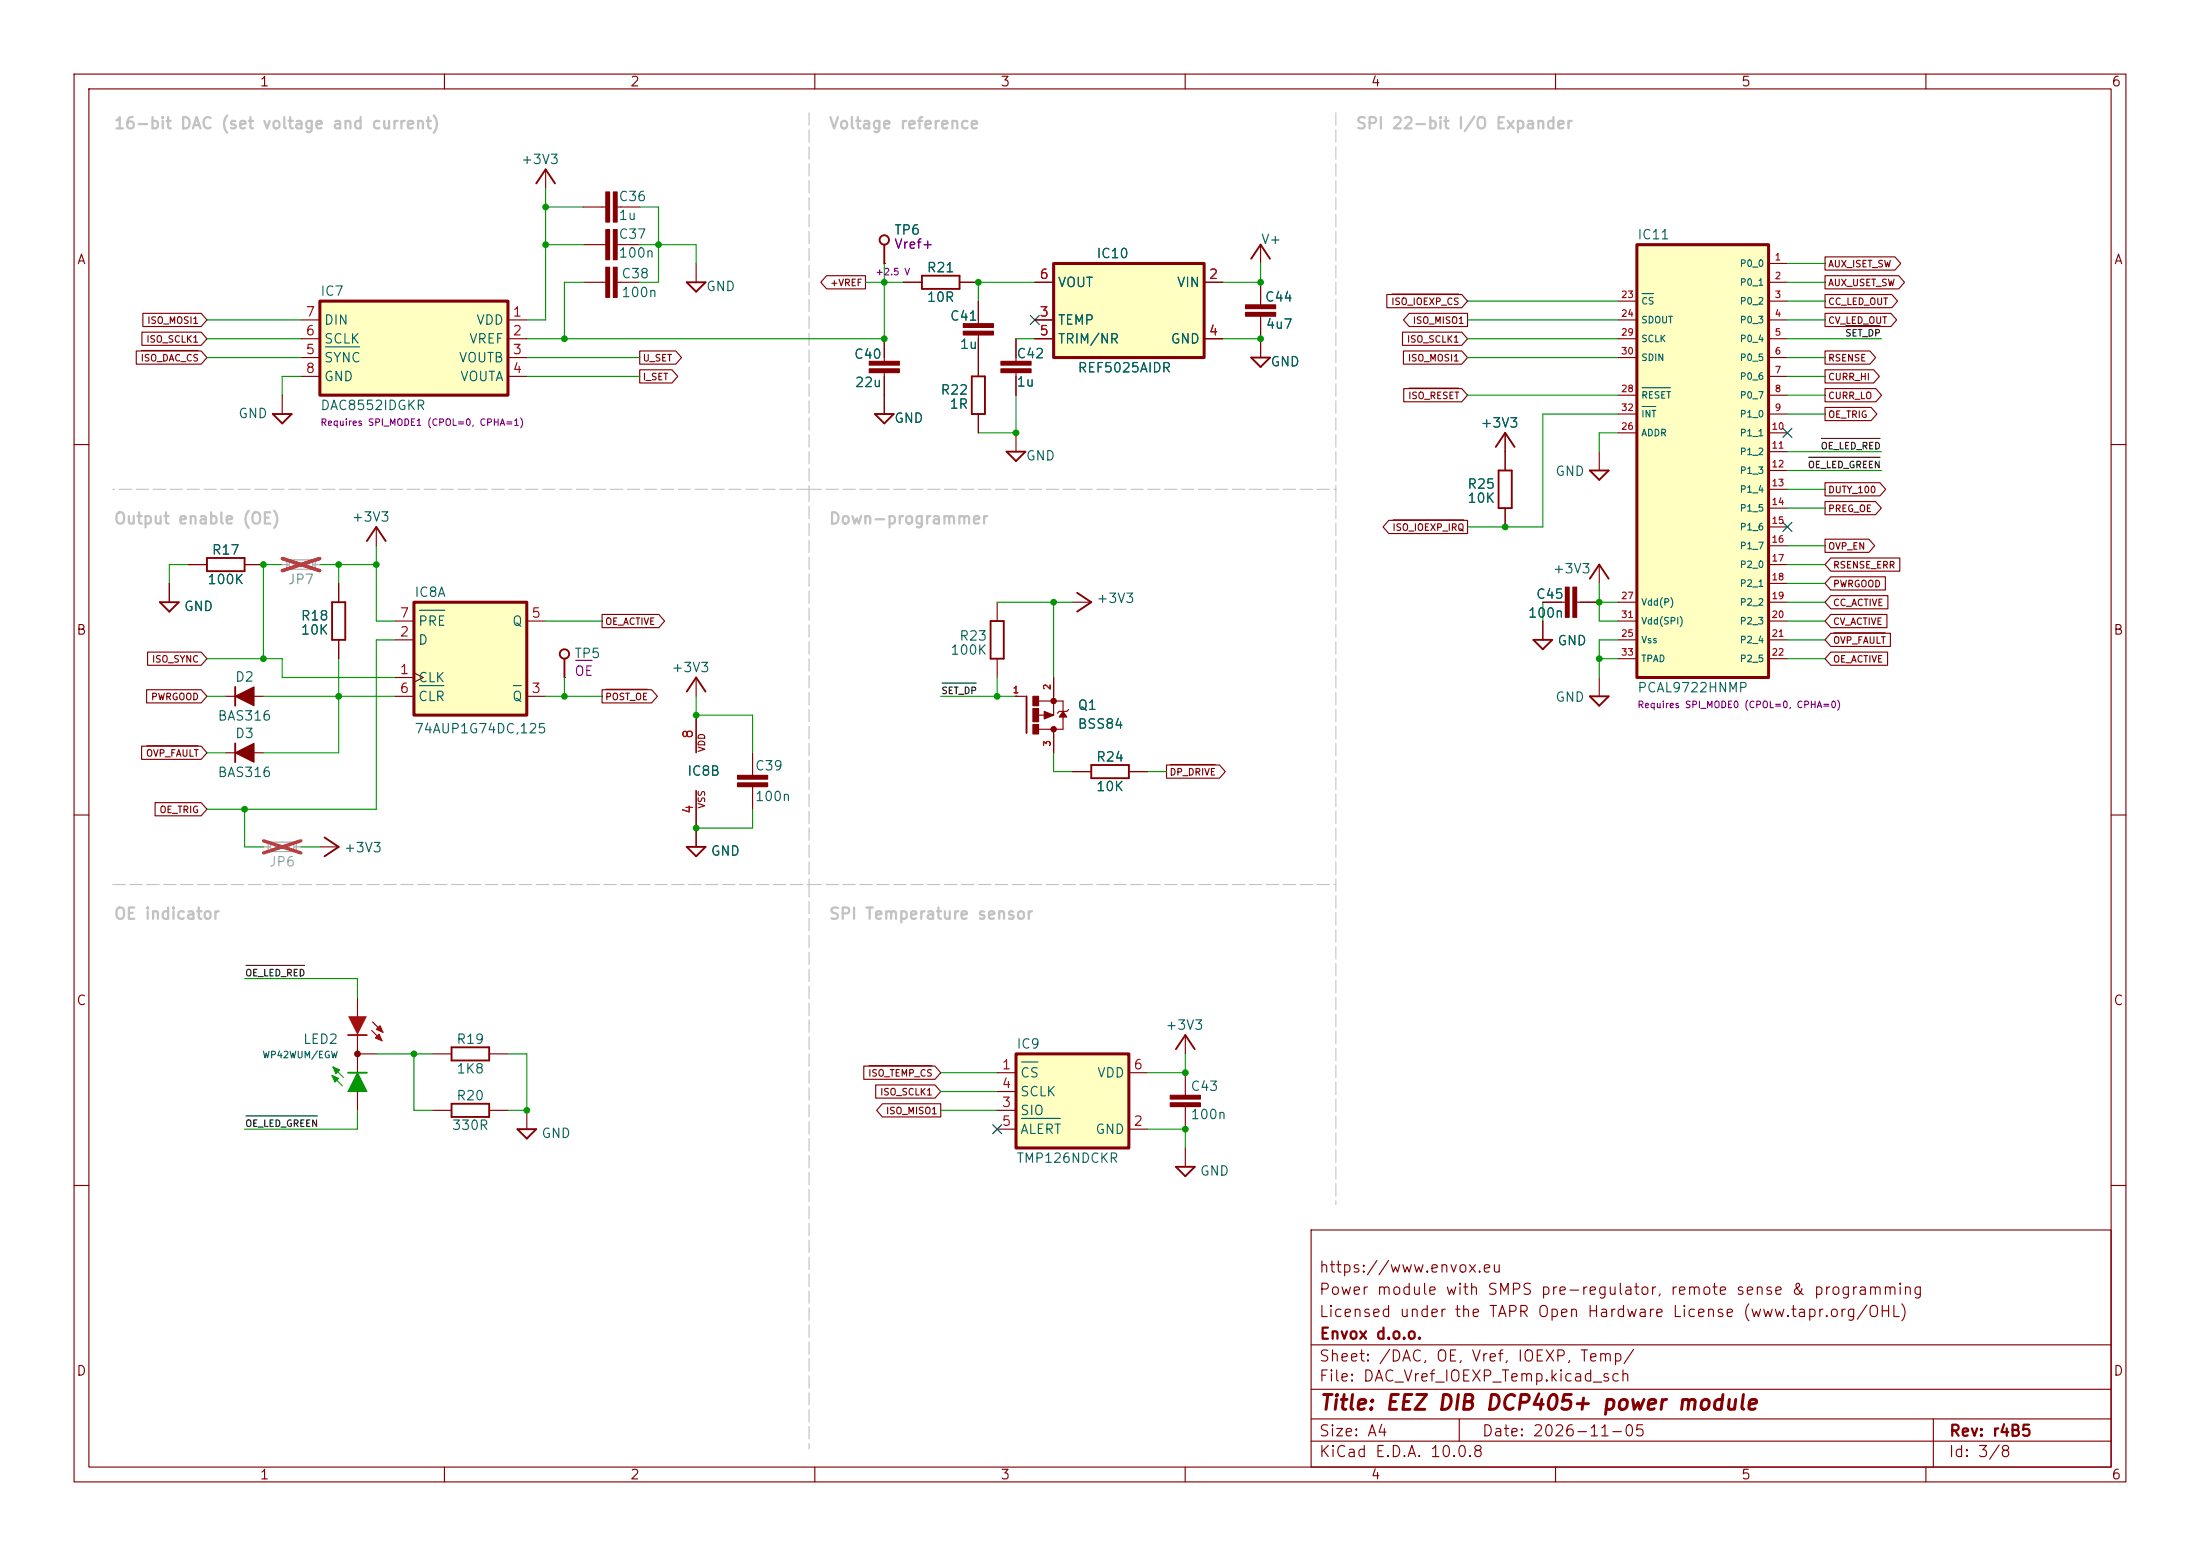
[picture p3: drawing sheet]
<svg xmlns="http://www.w3.org/2000/svg" width="297mm" height="210mm" viewBox="0 0 297 210" stroke-linecap="round" stroke-linejoin="round" font-family="sans-serif">
<g fill="none" stroke="#840000" stroke-width=".15">
<path d="M10 10h277v190h-277zM12 12h273v186h-273zM60 10v2M110 10v2M160 10v2M210 10v2M260 10v2M10 60h2M215.9 76.2v2.5M285 60h2M215.9 91.4v2.6M10 110h2"/>
<path d="M30.5 101.6h5.1M94 111.8v2.5M285 110h2M58.4 149.9h2.6M66 149.9h2.6M10 160h2M177 166h108v32h-108zM285 160h2M60 198v2M110 198v2M160 198v2M177 194.5h108"/>
<path d="M177 191.5h108M177 187.5h108M177 181.5h108M197 191.5v3M210 198v2M260 198v2M261 191.5v6.5"/>
</g>
<path d="M214.6 78.1l1.3-1.9 1.3 1.9M214.6 94h2.6l-1.3 1.3zM31.7 100.3v2.6M92.7 114.3h2.5l-1.2 1.3zM61 149h5v1.7h-5z" fill="none" stroke="#840000" stroke-width=".25"/>
<path d="M31.7 101.6l2.6-1.3v2.6z" fill="#840000" stroke="#840000" stroke-width=".15"/>
<path d="M221 33h17.8v58.4h-17.8z" fill="#ffffc2"/>
<path d="M221 33h17.8v58.4h-17.8z" fill="none" stroke="#840000" stroke-width=".41"/>
<g fill="none" stroke="#840000" stroke-width=".15">
<path d="M238.8 35.6h2.5M238.8 38.1h2.5M203.2 58.4v2.6M218.4 40.6h2.6M218.4 43.2h2.6M218.4 45.7h2.6M218.4 48.3h2.6M218.4 53.3h2.6M218.4 55.9h2.6M218.4 58.4h2.6M238.8 40.6h2.5M238.8 43.2h2.5"/>
<path d="M238.8 45.7h2.5M238.8 48.3h2.5M238.8 50.8h2.5M238.8 53.3h2.5M238.8 55.9h2.5M238.8 58.4h2.5M215.9 61v2.5M238.8 61h2.5M238.8 63.5h2.5M238.8 66h2.5M238.8 68.6h2.5M238.8 71.1h2.5"/>
<path d="M238.8 73.7h2.5M238.8 76.2h2.5M238.8 78.7h2.5M30.5 94h5.1M208.3 81.3h3M208.3 83.8v2.6M212.9 81.3h3M218.4 81.3h2.6M218.4 83.8h2.6M218.4 86.4h2.6M218.4 88.9h2.6M238.8 81.3h2.5"/>
<path d="M238.8 83.8h2.5M238.8 86.4h2.5M238.8 88.9h2.5M58.4 142.2h2.6M66 142.2h2.6"/>
</g>
<path d="M221.7 39.6h1.5M221.7 52.3h3.8M221.7 54.9h1.8" fill="none" stroke="#006464" stroke-width=".15"/>
<path d="M201.9 60.3l1.3-1.9 1.3 1.9M214.6 63.5h2.6l-1.3 1.3zM31.7 92.7v2.6M207 86.4h2.5l-1.2 1.2zM61 141.4h5v1.7h-5z" fill="none" stroke="#840000" stroke-width=".25"/>
<g fill="#840000" stroke="#840000" stroke-width=".15">
<path d="M211.3 79.2h.5v4.1h-.5z"/>
<path d="M212.3 79.2h.6v4.1h-.6z"/>
<path d="M31.7 94l2.6-1.3v2.6z"/>
</g>
<path d="M55.9 81.3h15.2v15.2h-15.2z" fill="#ffffc2"/>
<path d="M55.9 81.3h15.2v15.2h-15.2z" fill="none" stroke="#840000" stroke-width=".41"/>
<g fill="none" stroke="#840000" stroke-width=".15">
<path d="M78.7 33h3.1M78.7 27.9h3.1M83.3 33h3.1M83.3 27.9h3.1M119.4 45.7v3.1M119.4 50.3v5.6M132.1 48.3v2.5M132.1 55.9v2.5M137.2 45.7v3.1M137.2 50.3v3M137.2 58.4v2.6M170.2 45.7v2.6"/>
<path d="M22.9 78.7v2.6M25.4 76.2h2.5M33 76.2h2.6M45.7 78.7v2.6M45.7 86.4v2.5M53.3 91.4h2.6M53.3 86.4h2.6M53.3 94h2.6M53.3 83.8h2.6M55.9 90.8l1.2 .6-1.2 .7M71.1 94h2.6M71.1 83.8h2.6"/>
<path d="M76.2 91.4h.1M43.2 114.3h2.5"/>
</g>
<path d="M56.6 92.5h3.3M56.6 82.4h3.5M69.3 92.5h1.1" fill="none" stroke="#006464" stroke-width=".15"/>
<g fill="none" stroke="#840000" stroke-width=".25">
<path d="M118.1 55.9h2.5l-1.2 1.3zM131.2 50.8h1.8v5.1h-1.8zM168.9 48.3h2.5l-1.2 1.2zM27.9 75.3h5.1v1.8h-5.1zM135.9 61h2.5l-1.2 1.2zM21.6 81.3h2.5l-1.2 1.3zM44.8 81.3h1.8v5.1h-1.8zM76.2 88.9v2.5M43.8 113l1.9 1.3-1.9 1.3"/>
<circle cx="76.2" cy="88.3" r=".63"/>
</g>
<path d="M77.7 89.1h2.2" fill="none" stroke="#840084" stroke-width=".15"/>
<g fill="none" stroke="#a1a1a1" stroke-width=".15">
<path d="M35.6 114.3h.8M36.2 113.7h3.8v1.2h-3.8zM39.8 114.3h.8"/>
<circle cx="36.8" cy="114.3" r=".33"/>
<circle cx="39.4" cy="114.3" r=".33"/>
</g>
<path d="M35.6 113.5l5 1.6M40.6 113.5l-5 1.6" fill="none" stroke="#e12e31" stroke-width=".46"/>
<g fill="#840000" stroke="#840000" stroke-width=".15">
<path d="M117.3 48.8h4.1v.5h-4.1z"/>
<path d="M117.3 49.8h4.1v.5h-4.1z"/>
<path d="M82.8 31h.5v4.1h-.5z"/>
<path d="M81.8 31h.5v4.1h-.5z"/>
<path d="M81.8 25.9h.5v4.1h-.5z"/>
<path d="M82.8 25.9h.5v4.1h-.5z"/>
<path d="M135.1 48.8h4.1v.5h-4.1z"/>
<path d="M135.1 49.8h4.1v.5h-4.1z"/>
</g>
<path d="M142.2 35.6h20.4v12.7h-20.4z" fill="#ffffc2"/>
<path d="M142.2 35.6h20.4v12.7h-20.4z" fill="none" stroke="#840000" stroke-width=".41"/>
<g fill="none" stroke="#840000" stroke-width=".15">
<path d="M73.7 22.9v2.5M139.7 38.1h2.5M162.6 38.1h2.5M170.2 33v2.6M170.2 38.1v3M38.1 53.3v2.6M132.1 40.6v3.1M132.1 45.2v3.1M139.7 43.2h2.5M139.7 45.7h2.5M162.6 45.7h2.5M170.2 42.7v3"/>
<path d="M50.8 71.1v2.6M203.2 61v2.5M203.2 68.6v2.5M134.6 81.3v2.5M134.6 88.9v2.5M144.8 81.3h2.5"/>
</g>
<path d="M72.4 24.8l1.3-1.9 1.2 1.9M168.9 34.9l1.3-1.9 1.2 1.9M36.8 55.9h2.6l-1.3 1.3zM49.5 73l1.3-1.9 1.3 1.9M202.3 63.5h1.8v5.1h-1.8zM133.7 83.8h1.8v5.1h-1.8zM145.4 80l1.9 1.3-1.9 1.3" fill="none" stroke="#840000" stroke-width=".25"/>
<g fill="#840000" stroke="#840000" stroke-width=".15">
<path d="M168.1 41.1h4.1v.6h-4.1z"/>
<path d="M168.1 42.2h4.1v.5h-4.1z"/>
<path d="M130 43.7h4.1v.5h-4.1z"/>
<path d="M130 44.7h4.1v.5h-4.1z"/>
</g>
<g fill="none" stroke="#a1a1a1" stroke-width=".15">
<path d="M38.1 76.2h.9M38.7 75.6h3.8v1.2h-3.8zM42.3 76.2h.9"/>
<circle cx="39.4" cy="76.2" r=".33"/>
<circle cx="41.9" cy="76.2" r=".33"/>
</g>
<path d="M38.1 75.4l5.1 1.6M43.2 75.4l-5.1 1.6" fill="none" stroke="#e12e31" stroke-width=".46"/>
<path d="M43.2 40.6h25.4v12.7h-25.4z" fill="#ffffc2"/>
<path d="M43.2 40.6h25.4v12.7h-25.4z" fill="none" stroke="#840000" stroke-width=".41"/>
<g fill="none" stroke="#840000" stroke-width=".15">
<path d="M40.6 43.2h2.6M40.6 45.7h2.6M40.6 48.3h2.6M40.6 50.8h2.6M68.6 43.2h2.5M68.6 45.7h2.5M68.6 48.3h2.5M68.6 50.8h2.5M94 91.4v2.6M94 96.5v5.1M94 106.7v5.1M101.6 101.6v3"/>
<path d="M101.6 106.2v3M71.1 149.9v2.5"/>
</g>
<path d="M43.9 46.8h4.7" fill="none" stroke="#006464" stroke-width=".15"/>
<path d="M92.7 93.3l1.3-1.9 1.2 1.9M69.8 152.4h2.6l-1.3 1.3z" fill="none" stroke="#840000" stroke-width=".25"/>
<g fill="#840000" stroke="#840000" stroke-width=".15">
<path d="M99.6 105.7h4v.5h-4z"/>
<path d="M99.6 104.6h4v.6h-4z"/>
</g>
<path d="M50.3 137.9l1.4 1.4z" fill="#c20000"/>
<path d="M47 139.7h2.5" fill="none" stroke="#c20000" stroke-width=".14"/>
<g fill="#c20000">
<path d="M50.8 138.9l.5-.5 .4 .9z"/>
<path d="M50.7 140.1l.5-.5 .4 .9z"/>
<path d="M47 137.2h2.5l-1.2 2.5z"/>
</g>
<g fill="#00c200">
<path d="M48.3 144.8l1.2 2.5h-2.5z"/>
<path d="M45 144l.8 .4-.5 .5z"/>
<path d="M44.8 145.2l.9 .3-.5 .6z"/>
</g>
<path d="M50.2 139.1l1.4 1.4M50.3 137.9l1.4 1.4M50.8 138.9l.5-.5 .4 .9zM50.7 140.1l.5-.5 .4 .9z" fill="none" stroke="#c20000" stroke-width=".15"/>
<path d="M48.3 134.6v2.6M48.3 139.7v5.1M160 139.7v2.5M48.3 147.3v2.6M48.3 142.2h2.5" fill="none" stroke="#840000" stroke-width=".15"/>
<circle cx="48.3" cy="142.2" r=".25" fill="none" stroke="#840000" stroke-width=".41"/>
<path d="M47 139.7h2.5" fill="none" stroke="#c20000" stroke-width=".25"/>
<path d="M47 144.8h2.5" fill="none" stroke="#00c200" stroke-width=".25"/>
<path d="M44.8 145.2l.9 .3-.5 .6zM44.8 145.2l1.4 1.4M45 144l.8 .4-.5 .5zM45 144l1.4 1.4M48.3 144.8l1.2 2.5h-2.5z" fill="none" stroke="#00c200" stroke-width=".15"/>
<path d="M158.7 141.6l1.3-1.9 1.3 1.9" fill="none" stroke="#840000" stroke-width=".25"/>
<path d="M137.2 142.2h15.2v12.7h-15.2z" fill="#ffffc2"/>
<path d="M137.2 142.2h15.2v12.7h-15.2z" fill="none" stroke="#840000" stroke-width=".41"/>
<g fill="none" stroke="#840000" stroke-width=".15">
<path d="M78.7 38.1h3.1M83.3 38.1h3.1M94 35.6v2.5M111.6 37.2h5.2v1.8h-5.2l-.8-.9zM119.4 35.6h.1M121.9 38.1h2.6M129.5 38.1h2.6M139.7 38.1h2.5M162.6 38.1h2.5M170.2 38.1v2.5M187.2 39.8h10.1l.8 .8-.8 .9h-10.1zM187.9 39.7h9"/>
<path d="M246.4 39.8h9l.8 .8-.8 .9h-9zM246.4 34.7h9.4l.8 .9-.8 .8h-9.4zM246.4 37.2h9.9l.8 .9-.8 .9h-9.9zM18.4 47.4h8.8l.7 .9-.7 .8h-8.8zM19.1 47.3h7.7M19.2 44.8h8l.7 .9-.7 .9h-8zM19.3 42.3h7.9l.7 .9-.7 .9h-7.9zM86.4 47.4h4.8l.8 .9-.8 .8h-4.8zM86.4 49.9h4.3l.8 .9-.8 .9h-4.3zM119.4 45.7v2.6M119.4 50.8v5.1M132.1 40.6v2.6"/>
<path d="M132.1 45.7v5.1M132.1 55.9v2.5M137.2 45.7v2.6M137.2 50.8v2.5M139.7 43.2h2.5M139.7 45.7h2.5M162.6 45.7h2.5M170.2 43.2v5.1M189.3 44.8h8l.8 .9-.8 .9h-8zM189.5 47.4h7.8l.8 .9-.8 .8h-7.8zM189.5 52.5h7.8l.8 .8-.8 .9h-7.8zM190.2 52.4h6.7"/>
<path d="M190.2 42.3h7.9v1.8h-7.9l-.7-.9zM203.2 58.4v5.1M246.4 52.5h6.8l.8 .8-.8 .9h-6.8zM246.4 55h6.2l.8 .9-.8 .9h-6.2zM246.4 49.9h6.5l.8 .9-.8 .9h-6.5zM246.4 42.3h8.9l.8 .9-.8 .9h-8.9zM246.4 47.4h6l.8 .9-.8 .8h-6zM22.9 78.7v2.6M25.4 76.2h2.5M33 76.2h2.6M45.7 78.7v2.6M187.5 70.2h10.6v1.8h-10.6l-.8-.9z"/>
<path d="M188.1 70.2h9.5M203.2 68.6v2.5M246.4 67.7h6.8l.8 .9-.8 .9h-6.8zM246.4 65.2h7.4l.8 .8-.8 .9h-7.4zM246.4 72.8h5.9l.8 .9-.8 .8h-5.9zM247.2 77.9h7.3v1.7h-7.3l-.8-.9zM247.2 75.3h9.3v1.8h-9.3l-.8-.9zM19.8 93.1h7.4l.7 .9-.7 .9h-7.4zM19.9 88h7.3l.7 .9-.7 .9h-7.3zM45.7 86.4v2.5M81.3 93.1h6.7l.7 .9-.7 .9h-6.7zM81.3 82.9h7.6l.8 .9-.8 .9h-7.6z"/>
<path d="M81.8 93h5.6M94 96.5v5.1M137 94h1.4M137.2 94h.1M140.2 94.6h3.3v3.8h-3.3M142.2 91.4v5.1h-2M142.2 98.4v3.2M144.3 95.8l-.3 .2h-1l-.3 .3M208.3 81.3h2.5M208.3 83.8v2.6M213.4 81.3h2.5M247.2 80.4h7.7v1.8h-7.7l-.8-.9z"/>
<path d="M247.2 85.5h8v1.7h-8l-.8-.8zM247.2 82.9h7.5v1.8h-7.5l-.8-.9zM247.2 88h7.6v1.8h-7.6l-.8-.9zM247.6 85.4h6.9M19.1 100.7h8.1l.7 .9-.7 .9h-8.1zM19.8 100.6h7M20.9 108.3h6.3l.7 .9-.7 .9h-6.3zM94 106.7v7.6M144.8 104.1h2.5M152.4 104.1h2.5M157.5 103.3h7.1l.8 .8-.8 .9h-7.1zM158 103.2h6"/>
<path d="M116.6 143.9h9.6l.8 .9-.8 .9h-9.6zM117.3 143.8h8.5M118.2 146.4h8l.8 .9-.8 .9h-8zM119.1 149h7.9v1.7h-7.9l-.8-.8zM134.6 144.8h2.6M134.6 152.4h2.6M134.6 149.9h2.6M134.6 147.3h2.6M152.4 144.8h2.5M152.4 152.4h2.5M160 144.8v3M160 149.4v3"/>
<path d="M160 154.9v2.6"/>
</g>
<path d="M137.9 143.3h2.2M137.9 151h5.2" fill="none" stroke="#006464" stroke-width=".15"/>
<g fill="none" stroke="#840000" stroke-width=".25">
<path d="M92.7 38.1h2.5l-1.2 1.3zM119.4 33v2.6M124.5 37.2h5v1.8h-5zM138.6 94v4.9M147.3 103.3h5.1v1.7h-5.1zM158.7 157.5h2.6l-1.3 1.3z"/>
<circle cx="119.4" cy="32.4" r=".63"/>
</g>
<g fill="#840000" stroke="#840000" stroke-width=".15">
<path d="M158 147.8h4.1v.5h-4.1z"/>
<path d="M158 148.8h4.1v.6h-4.1z"/>
<path d="M82.8 36.1h.5v4h-.5z"/>
<path d="M81.8 36.1h.5v4h-.5z"/>
<path d="M139.4 94h.8v1.3h-.8z"/>
<path d="M139.4 95.6h.8v1.8h-.8z"/>
<path d="M139.4 97.8h.8v1.3h-.8z"/>
<path d="M141 96l1.2 .5-1.2 .5z"/>
<path d="M143.5 96l.5 .8h-1z"/>
<circle cx="142.2" cy="94.6" r=".36"/>
<circle cx="142.2" cy="98.4" r=".36"/>
</g>
<path d="M245.9 59.2h7.9M249.2 43.9h4.6M244.2 61.7h9.6M127.2 92.2h4.6M33.2 130.3h7.9M33.2 150.6h9.7" fill="none" stroke="#0f0f0f" stroke-width=".15"/>
<path d="M109.2 15.2v50.8M180.3 15.2v50.8M109.2 66h71.1M109.2 66v53.4M109.2 66h-94M180.3 66v96.6M15.2 119.4h94M109.2 119.4v76.2M109.2 119.4h71.1" fill="none" stroke="#c2c2c2" stroke-width=".15" stroke-dasharray="1.7 .6"/>
<g fill="none" stroke="#009600" stroke-width=".15">
<path d="M73.7 25.4v17.8h-2.6M73.7 27.9h5M73.7 33h5M78.7 38.1h-2.5v7.6M86.4 27.9h2.5v10.2h-2.5M86.4 33h7.6v2.6M116.8 38.1h5.1M119.4 35.6v10.1h-48.3M139.7 38.1h-7.6v2.5M170.2 35.6v2.5h-5.1M241.3 38.1h5.1M241.3 35.6h5.1"/>
<path d="M27.9 45.7h12.7M27.9 43.2h12.7M27.9 48.3h12.7M40.6 50.8h-2.5v2.5M71.1 50.8h15.3M71.1 48.3h15.3M137.2 45.7h2.5M137.2 53.3v5.1h-5.1M165.1 45.7h5.1M198.1 45.7h20.3M198.1 43.2h20.3M198.1 40.6h20.3"/>
<path d="M198.1 48.3h20.3M198.1 53.3h20.3M218.4 55.9h-10.1v15.2h-10.2M218.4 58.4h-2.5v2.6M241.3 50.8h5.1M241.3 45.7h12.7M241.3 43.2h5.1M241.3 40.6h5.1M241.3 48.3h5.1M241.3 55.9h5.1M241.3 53.3h5.1M25.4 76.2h-2.5v2.5"/>
<path d="M38.1 76.2h-2.5v12.7M43.2 76.2h7.6M45.7 76.2v2.5M50.8 73.7v10.1h2.5M215.9 78.7v5.1h2.5M241.3 76.2h5.1M241.3 73.7h5.1M241.3 78.7h5.1M241.3 63.5h12.7M241.3 61h12.7M241.3 66h5.1M241.3 68.6h5.1"/>
<path d="M27.9 88.9h10.2v2.5h15.2M27.9 94h2.6M35.6 94h17.7M45.7 88.9v12.7h-10.1M53.3 86.4h-2.5v22.8h-22.9M73.7 83.8h7.6M73.7 94h7.6M76.2 91.4v2.6M94 94v2.5h7.6v5.1M127 94h10.2M134.6 81.3h10.2M134.6 91.4v2.6"/>
<path d="M142.2 81.3v10.1M208.3 81.3v2.5M215.9 81.3h2.5M215.9 88.9h2.5M218.4 86.4h-2.5v5M241.3 81.3h5.1M241.3 83.8h5.1M241.3 88.9h5.1M241.3 86.4h5.1M27.9 101.6h2.6M33 109.2v5.1h2.6M40.6 114.3h2.6"/>
<path d="M101.6 109.2v2.6h-7.6M142.2 101.6v2.5h2.6M154.9 104.1h2.6M33 132.1h15.3v2.5M48.3 149.9v2.5h-15.3M50.8 142.2h7.6M55.9 142.2v7.7h2.5M68.6 142.2h2.5v7.7h-2.5M127 144.8h7.6M127 147.3h7.6M127 149.9h7.6M154.9 152.4h5.1v2.5"/>
<path d="M160 142.2v2.6h-5.1"/>
</g>
<path d="M139.1 42.6l1.2 1.2M140.3 42.6l-1.2 1.2M240.7 57.8l1.2 1.2M241.9 57.8l-1.2 1.2M240.7 70.5l1.2 1.2M241.9 70.5l-1.2 1.2M134 151.8l1.2 1.2M135.2 151.8l-1.2 1.2" fill="none" stroke="#000084" stroke-width=".15"/>
<path d="M38.1 76.2h.9M42.3 76.2h.9" fill="none" stroke="#a1a1a1" stroke-width=".15"/>
<path d="M38.1 75.4l5.1 1.6M43.2 75.4l-5.1 1.6" fill="none" stroke="#e12e31" stroke-width=".46"/>
<g fill="#009600">
<circle cx="160" cy="152.4" r=".46"/>
<circle cx="160" cy="144.8" r=".46"/>
<circle cx="134.6" cy="94" r=".46"/>
<circle cx="132.1" cy="38.1" r=".46"/>
<circle cx="119.4" cy="45.7" r=".46"/>
<circle cx="88.9" cy="33" r=".46"/>
<circle cx="73.7" cy="33" r=".46"/>
<circle cx="119.4" cy="38.1" r=".46"/>
<circle cx="35.6" cy="88.9" r=".46"/>
<circle cx="76.2" cy="94" r=".46"/>
<circle cx="33" cy="109.2" r=".46"/>
<circle cx="45.7" cy="94" r=".46"/>
<circle cx="215.9" cy="81.3" r=".46"/>
<circle cx="215.9" cy="88.9" r=".46"/>
<circle cx="203.2" cy="71.1" r=".46"/>
<circle cx="94" cy="111.8" r=".46"/>
<circle cx="55.9" cy="142.2" r=".46"/>
<circle cx="94" cy="96.5" r=".46"/>
<circle cx="71.1" cy="149.9" r=".46"/>
<circle cx="76.2" cy="45.7" r=".46"/>
<circle cx="35.6" cy="76.2" r=".46"/>
<circle cx="73.7" cy="27.9" r=".46"/>
<circle cx="45.7" cy="76.2" r=".46"/>
<circle cx="50.8" cy="76.2" r=".46"/>
<circle cx="142.2" cy="81.3" r=".46"/>
<circle cx="170.2" cy="38.1" r=".46"/>
<circle cx="170.2" cy="45.7" r=".46"/>
<circle cx="137.2" cy="58.4" r=".46"/>
</g>
<text font-size="2" fill="#840000" x="178" y="190.8">Title: EEZ DIB DCP405+ power module</text>
<g font-size="1.5" fill="#c2c2c2">
<text x="15.3" y="17.8">16-bit DAC (set voltage and current)</text>
<text x="111.8" y="17.8">Voltage reference</text>
<text x="182.9" y="17.8">SPI 22-bit I/O Expander</text>
<text x="15.3" y="71.1">Output enable (OE)</text>
<text x="111.8" y="71.1">Down-programmer</text>
<text x="15.3" y="124.5">OE indicator</text>
<text x="111.8" y="124.5">SPI Temperature sensor</text>
</g>
<g font-size="1.5" fill="#840000">
<text x="178" y="172.1">https://www.envox.eu</text>
<text x="178" y="178.1">Licensed under the TAPR Open Hardware License (www.tapr.org/OHL)</text>
<text x="178" y="175.1">Power module with SMPS pre-regulator, remote sense &amp; programming</text>
<text x="178" y="184.1">Sheet: /DAC, OE, Vref, IOEXP, Temp/</text>
<text x="178" y="181.1">Envox d.o.o.</text>
<text x="178" y="186.8">File: DAC_Vref_IOEXP_Temp.kicad_sch</text>
<text x="178" y="197">KiCad E.D.A. 10.0.8</text>
<text x="178" y="194.2">Size: A4</text>
<text x="200" y="194.2">Date: 2026-11-05</text>
<text x="263" y="197">Id: 3/8</text>
<text x="263" y="194.2">Rev: r4B5</text>
</g>
<g font-size="1.3" fill="#840000">
<text x="35" y="12">1</text>
<text x="85" y="12">2</text>
<text x="135" y="12">3</text>
<text x="185" y="12">4</text>
<text x="235" y="12">5</text>
<text x="285" y="12">6</text>
<text x="10.3" y="36">A</text>
<text x="285.3" y="36">A</text>
<text x="10.2" y="86">B</text>
<text x="285.2" y="86">B</text>
<text x="10.2" y="136">C</text>
<text x="285.2" y="136">C</text>
<text x="10.2" y="186">D</text>
<text x="285.2" y="186">D</text>
<text x="35" y="200">1</text>
<text x="85" y="200">2</text>
<text x="135" y="200">3</text>
<text x="185" y="200">4</text>
<text x="235" y="200">5</text>
<text x="285" y="200">6</text>
</g>
<g font-size="1.3" fill="#006464">
<text x="70.2" y="22.5">+3V3</text>
<text x="83.4" y="27.5">C36</text>
<text x="83.4" y="32.5">C37</text>
<text x="83.4" y="35.1">100n</text>
<text x="83.4" y="30">1u</text>
<text x="120.6" y="32">TP6</text>
<text x="147.9" y="35.2">IC10</text>
<text x="170.2" y="33.3">V+</text>
<text x="221" y="32.6">IC11</text>
<text x="43.2" y="40.2">IC7</text>
<text x="83.8" y="37.9">C38</text>
<text x="83.8" y="40.4">100n</text>
<text x="95.2" y="39.6">GND</text>
<text x="125" y="37.1">R21</text>
<text x="125" y="41.1">10R</text>
<text x="142.7" y="39.1">VOUT</text>
<text x="158.8" y="39.1">VIN</text>
<text x="170.7" y="41">C44</text>
<text x="43.7" y="46.7">SCLK</text>
<text x="43.7" y="44.1">DIN</text>
<text x="63.2" y="46.7">VREF</text>
<text x="64.2" y="44.1">VDD</text>
<text x="128.2" y="43.6">C41</text>
<text x="129.5" y="47.4">1u</text>
<text x="142.7" y="44.1">TEMP</text>
<text x="142.7" y="46.7">TRIM/NR</text>
<text x="158" y="46.7">GND</text>
<text x="170.8" y="44.7">4u7</text>
<text x="43.7" y="49.2">SYNC</text>
<text x="43.7" y="51.8">GND</text>
<text x="61.9" y="49.2">VOUTB</text>
<text x="62" y="51.8">VOUTA</text>
<text x="115.2" y="48.8">C40</text>
<text x="115.3" y="52.6">22u</text>
<text x="126.9" y="53.6">R22</text>
<text x="137.1" y="48.7">C42</text>
<text x="137.1" y="52.5">1u</text>
<text x="145.4" y="50.6">REF5025AIDR</text>
<text x="171.4" y="49.8">GND</text>
<text x="32.1" y="56.8">GND</text>
<text x="43.2" y="55.7">DAC8552IDGKR</text>
<text x="120.6" y="57.4">GND</text>
<text x="128.1" y="55.5">1R</text>
<text x="199.8" y="58">+3V3</text>
<text x="138.4" y="62.5">GND</text>
<text x="209.9" y="64.6">GND</text>
<text x="47.4" y="70.7">+3V3</text>
<text x="198" y="66.3">R25</text>
<text x="198" y="68.2">10K</text>
<text x="28.5" y="75.2">R17</text>
<text x="209.5" y="77.7">+3V3</text>
<text x="24.7" y="82.8">GND</text>
<text x="27.9" y="79.2">100K</text>
<text x="55.9" y="80.9">IC8A</text>
<text x="147.9" y="81.7">+3V3</text>
<text x="206.2" y="83.7">100n</text>
<text x="207.3" y="81.1">C45</text>
<text x="40.5" y="84.1">R18</text>
<text x="40.5" y="86">10K</text>
<text x="56.4" y="87.3">D</text>
<text x="56.4" y="84.8">PRE</text>
<text x="69.1" y="84.8">Q</text>
<text x="77.5" y="89.1">TP5</text>
<text x="128.2" y="88.7">100K</text>
<text x="129.4" y="86.8">R23</text>
<text x="210.2" y="87.4">GND</text>
<text x="31.7" y="92.3">D2</text>
<text x="56.4" y="92.4">CLK</text>
<text x="56.4" y="94.9">CLR</text>
<text x="69.1" y="94.9">Q</text>
<text x="90.6" y="91">+3V3</text>
<text x="209.9" y="95">GND</text>
<text x="221" y="93.8">PCAL9722HNMP</text>
<text x="29.3" y="97.6">BAS316</text>
<text x="31.7" y="99.9">D3</text>
<text x="55.9" y="99.3">74AUP1G74DC,125</text>
<text x="145.4" y="96.1">Q1</text>
<text x="145.4" y="98.7">BSS84</text>
<text x="29.3" y="105.2">BAS316</text>
<text x="92.7" y="105">IC8B</text>
<text x="101.8" y="104.3">C39</text>
<text x="147.9" y="103.1">R24</text>
<text x="147.9" y="107.1">10K</text>
<text x="101.8" y="108.4">100n</text>
<text x="46.3" y="115.4">+3V3</text>
<text x="95.9" y="115.8">GND</text>
<text x="40.8" y="141.2">LED2</text>
<text x="61.5" y="141.2">R19</text>
<text x="137.1" y="141.8">IC9</text>
<text x="157.2" y="139.3">+3V3</text>
<text x="61.5" y="148.8">R20</text>
<text x="61.5" y="145.2">1K8</text>
<text x="137.6" y="145.7">CS</text>
<text x="137.6" y="148.3">SCLK</text>
<text x="148" y="145.7">VDD</text>
<text x="160.6" y="147.6">C43</text>
<text x="60.9" y="152.8">330R</text>
<text x="73" y="153.9">GND</text>
<text x="137.6" y="150.8">SIO</text>
<text x="137.6" y="153.4">ALERT</text>
<text x="147.8" y="153.4">GND</text>
<text x="160.6" y="151.4">100n</text>
<text x="137.1" y="157.3">TMP126NDCKR</text>
<text x="161.9" y="159">GND</text>
</g>
<g font-size="1.3" fill="#840084">
<text x="120.6" y="33.9">Vref+</text>
<text x="77.5" y="91.5">OE</text>
</g>
<g font-size="1.3" fill="#a90000">
<text x="140.2" y="38">6</text>
<text x="163.1" y="38">2</text>
<text x="41.2" y="45.6">6</text>
<text x="41.2" y="43">7</text>
<text x="69.1" y="43">1</text>
<text x="69.1" y="45.6">2</text>
<text x="140.2" y="43">3</text>
<text x="140.2" y="45.6">5</text>
<text x="163.1" y="45.6">4</text>
<text x="41.2" y="48.1">5</text>
<text x="41.2" y="50.7">8</text>
<text x="69.1" y="48.1">3</text>
<text x="69.1" y="50.7">4</text>
<text x="53.9" y="83.7">7</text>
<text x="71.7" y="83.7">5</text>
<text x="53.9" y="86.2">2</text>
<text x="53.9" y="91.3">1</text>
<text x="53.9" y="93.8">6</text>
<text x="71.7" y="93.8">3</text>
<text x="93.8" y="99.8" transform="rotate(-90 93.8 99.8)">8</text>
<text x="93.8" y="110" transform="rotate(-90 93.8 110)">4</text>
<text x="135.2" y="144.6">1</text>
<text x="135.2" y="149.7">3</text>
<text x="135.2" y="147.2">4</text>
<text x="152.9" y="144.6">6</text>
<text x="135.2" y="152.3">5</text>
<text x="152.9" y="152.3">2</text>
</g>
<g font-size="1.3" fill="#989898">
<text x="38.8" y="79.2">JP7</text>
<text x="36.2" y="117.3">JP6</text>
</g>
<g font-size=".9" fill="#a90000">
<text x="239.5" y="35.4">1</text>
<text x="218.8" y="40.4">23</text>
<text x="239.5" y="37.9">2</text>
<text x="239.5" y="40.4">3</text>
<text x="218.8" y="43">24</text>
<text x="218.8" y="45.5">29</text>
<text x="239.5" y="43">4</text>
<text x="239.5" y="45.5">5</text>
<text x="218.8" y="53.1">28</text>
<text x="218.8" y="48.1">30</text>
<text x="239.5" y="48.1">6</text>
<text x="239.5" y="50.6">7</text>
<text x="239.5" y="53.1">8</text>
<text x="218.8" y="58.2">26</text>
<text x="218.8" y="55.7">32</text>
<text x="239.1" y="58.2">10</text>
<text x="239.5" y="55.7">9</text>
<text x="239.1" y="60.8">11</text>
<text x="239.1" y="63.3">12</text>
<text x="239.1" y="65.8">13</text>
<text x="239.1" y="68.4">14</text>
<text x="239.1" y="70.9">15</text>
<text x="239.1" y="73.5">16</text>
<text x="239.1" y="76">17</text>
<text x="218.8" y="81.1">27</text>
<text x="218.8" y="83.6">31</text>
<text x="239.1" y="78.5">18</text>
<text x="239.1" y="81.1">19</text>
<text x="239.1" y="83.6">20</text>
<text x="218.8" y="86.2">25</text>
<text x="218.8" y="88.7">33</text>
<text x="239.1" y="86.2">21</text>
<text x="239.1" y="88.7">22</text>
<text x="136.6" y="93.8">1</text>
<text x="142" y="93.2" transform="rotate(-90 142 93.2)">2</text>
<text x="142" y="100.8" transform="rotate(-90 142 100.8)">3</text>
</g>
<g font-size=".9" fill="#840000">
<text x="112" y="38.8">+VREF</text>
<text x="187.7" y="41.4">ISO_IOEXP_CS</text>
<text x="246.7" y="41.4">CC_LED_OUT</text>
<text x="246.7" y="36.3">AUX_ISET_SW</text>
<text x="246.7" y="38.8">AUX_USET_SW</text>
<text x="19.7" y="46.5">ISO_SCLK1</text>
<text x="19.8" y="43.9">ISO_MOSI1</text>
<text x="189.9" y="46.5">ISO_SCLK1</text>
<text x="190.7" y="43.9">ISO_MISO1</text>
<text x="246.7" y="43.9">CV_LED_OUT</text>
<text x="18.9" y="49">ISO_DAC_CS</text>
<text x="86.7" y="49">U_SET</text>
<text x="86.7" y="51.5">I_SET</text>
<text x="190" y="49">ISO_MOSI1</text>
<text x="246.7" y="51.5">CURR_HI</text>
<text x="246.7" y="49">RSENSE</text>
<text x="190" y="54.1">ISO_RESET</text>
<text x="246.7" y="54.1">CURR_LO</text>
<text x="246.7" y="56.6">OE_TRIG</text>
<text x="187.9" y="71.9">ISO_IOEXP_IRQ</text>
<text x="246.7" y="69.3">PREG_OE</text>
<text x="246.7" y="66.8">DUTY_100</text>
<text x="246.7" y="74.4">OVP_EN</text>
<text x="247.4" y="76.9">RSENSE_ERR</text>
<text x="247.4" y="82">CC_ACTIVE</text>
<text x="247.4" y="79.5">PWRGOOD</text>
<text x="20.4" y="89.6">ISO_SYNC</text>
<text x="81.6" y="84.6">OE_ACTIVE</text>
<text x="247.4" y="87.1">OVP_FAULT</text>
<text x="247.4" y="84.6">CV_ACTIVE</text>
<text x="247.4" y="89.6">OE_ACTIVE</text>
<text x="20.3" y="94.7">PWRGOOD</text>
<text x="81.6" y="94.7">POST_OE</text>
<text x="95.4" y="101.6" transform="rotate(-90 95.4 101.6)">VDD</text>
<text x="19.6" y="102.3">OVP_FAULT</text>
<text x="157.8" y="104.9">DP_DRIVE</text>
<text x="21.5" y="110">OE_TRIG</text>
<text x="95.4" y="109.2" transform="rotate(-90 95.4 109.2)">VSS</text>
<text x="117.1" y="145.5">ISO_TEMP_CS</text>
<text x="118.7" y="148.1">ISO_SCLK1</text>
<text x="119.5" y="150.6">ISO_MISO1</text>
</g>
<g font-size=".9" fill="#840084">
<text x="118.1" y="37.4">+2.5 V</text>
<text x="43.2" y="57.7">Requires SPI_MODE1 (CPOL=0, CPHA=1)</text>
<text x="221" y="95.8">Requires SPI_MODE0 (CPOL=0, CPHA=0)</text>
</g>
<g font-size=".9" fill="#006464">
<text x="221.5" y="41.3">CS</text>
<text x="234.8" y="36.2">P0_0</text>
<text x="234.8" y="38.8">P0_1</text>
<text x="234.8" y="41.3">P0_2</text>
<text x="221.5" y="43.9">SDOUT</text>
<text x="221.5" y="46.4">SCLK</text>
<text x="234.8" y="43.9">P0_3</text>
<text x="234.8" y="46.4">P0_4</text>
<text x="221.5" y="48.9">SDIN</text>
<text x="234.8" y="48.9">P0_5</text>
<text x="234.8" y="51.5">P0_6</text>
<text x="221.5" y="59.1">ADDR</text>
<text x="221.5" y="54">RESET</text>
<text x="221.5" y="56.6">INT</text>
<text x="234.8" y="54">P0_7</text>
<text x="234.8" y="56.6">P1_0</text>
<text x="234.8" y="59.1">P1_1</text>
<text x="234.8" y="61.6">P1_2</text>
<text x="234.8" y="64.2">P1_3</text>
<text x="234.8" y="66.7">P1_4</text>
<text x="234.8" y="69.3">P1_5</text>
<text x="234.8" y="71.8">P1_6</text>
<text x="234.8" y="74.3">P1_7</text>
<text x="234.8" y="76.9">P2_0</text>
<text x="221.5" y="82">Vdd(P)</text>
<text x="234.8" y="79.4">P2_1</text>
<text x="234.8" y="82">P2_2</text>
<text x="221.5" y="87">Vss</text>
<text x="221.5" y="84.5">Vdd(SPI)</text>
<text x="221.5" y="89.6">TPAD</text>
<text x="234.8" y="84.5">P2_3</text>
<text x="234.8" y="87">P2_4</text>
<text x="234.8" y="89.6">P2_5</text>
<text x="35.4" y="143">WP42WUM/EGW</text>
</g>
<g font-size=".9" fill="#0f0f0f">
<text x="249" y="45.6">SET_DP</text>
<text x="244" y="63.4">OE_LED_GREEN</text>
<text x="245.7" y="60.9">OE_LED_RED</text>
<text x="127" y="93.9">SET_DP</text>
<text x="33" y="132">OE_LED_RED</text>
<text x="33" y="152.3">OE_LED_GREEN</text>
</g>
</svg>
